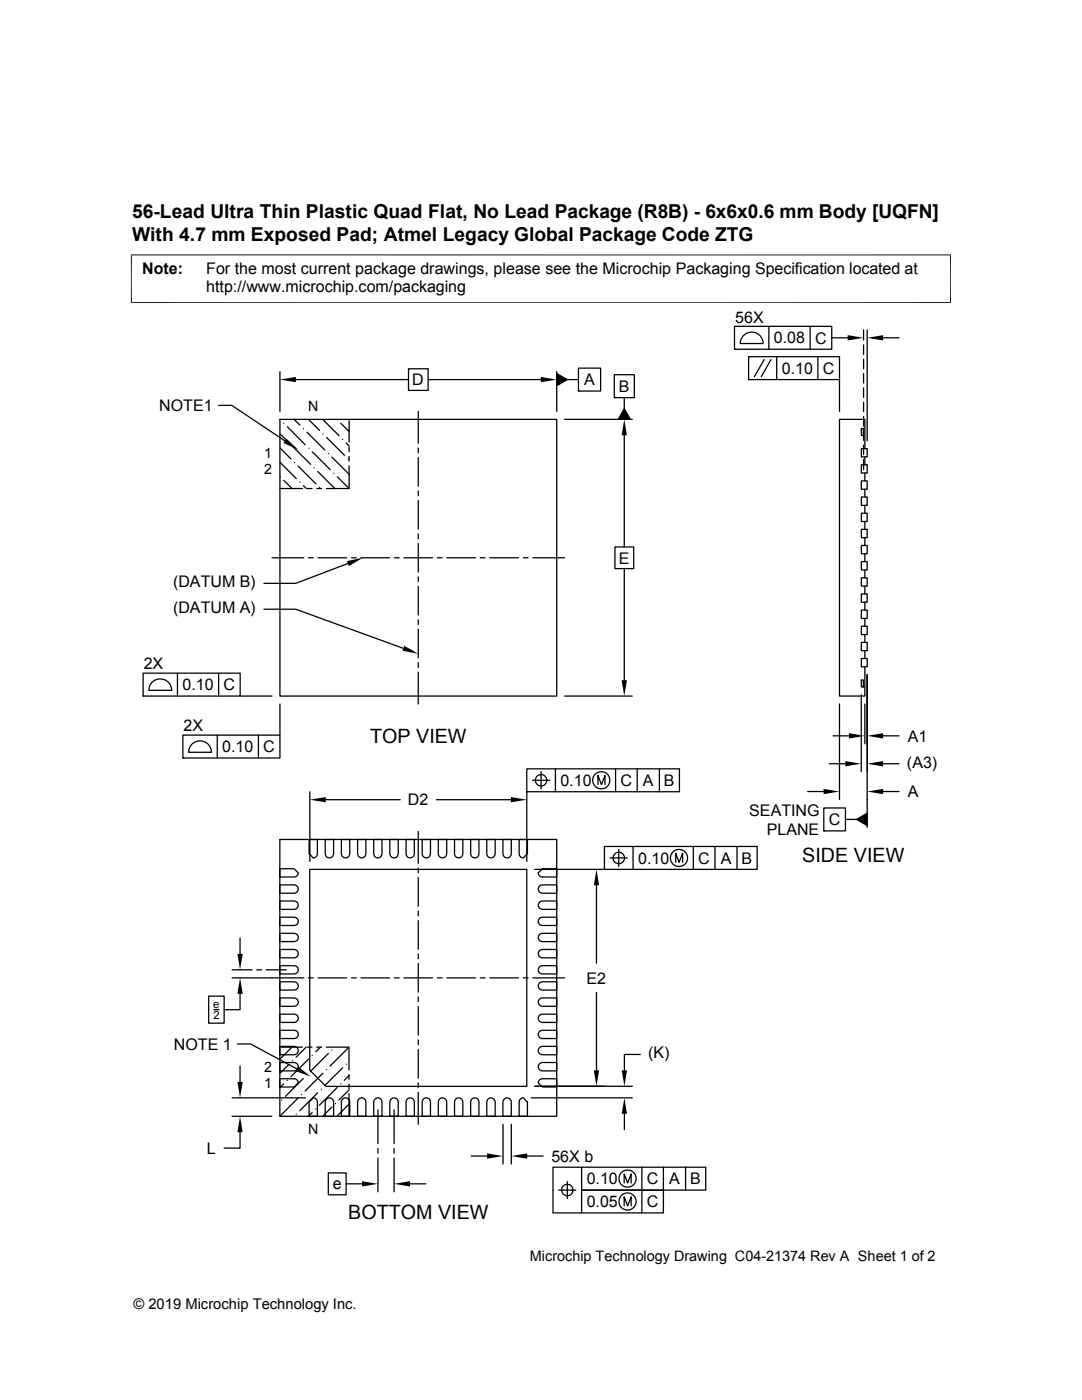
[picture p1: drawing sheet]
<svg xmlns="http://www.w3.org/2000/svg" width="216mm" height="279mm" viewBox="0 0 216 279" stroke-linecap="round" stroke-linejoin="round" font-family="sans-serif">
<g fill="none" stroke="#000" stroke-width=".25">
<path d="M55.9 74.2v7.9M59 75.8h22.5M81.5 73.6h3.9v4.3h-3.9zM85.4 75.8h22.5M111.1 74.5l2.1 1.3-2.1 1.2zM111.1 74.2v7.9M113.2 75.8h2.2M115.4 73.5h4.4v4.5h-4.4zM115.4 78h.1M122.6 74.8h4v4.6h-4zM122.6 79.4h.1M124.6 79.4v2.2"/>
<path d="M146.6 65.1h19.4v4.6h-19.4zM146.6 69.7h.1M148.5 66.8a2.28 2.28 0 0 1 2.4-.3 2.28 2.28 0 0 1 1.4 2.1h-4.6l.3-1.2zM149.4 71.2h18.1v4.6h-18.1zM149.4 75.8h.1M152.5 71.8l-2 3.4M153.4 65.1v4.6M153.8 71.8l-1.9 3.4M155 71.2v4.6M161.6 65.1v4.6M163.2 71.2v4.6M166 67.4h3.1"/>
<path d="M167.5 75.8v6.3M172.3 65.8v2.1M172.3 68.8v1.9M172.3 71.7v1.9M172.3 74.5v2M172.3 77.4v1.9M173 65.8v22.1M176.2 67.4h3.2M43.6 80.9h2.6l10.7 7.1M55.9 92.2l3.2 3.3M55.9 83.7h55.2v55.2h-55.2zM55.9 83.7h.1"/>
<path d="M55.9 89.4l2.2 2.2M55.9 86.6l1.1 1.1M55.9 83.7v.1M55.9 97.5h4.5M55.9 95.1h.1M56.6 95.9l1.7 1.6M56.6 84.5h.1M57.3 85.2l3.6 3.6M57.7 88.4h.1M58.4 89.1l3.6 3.6M58.7 83.7l1.1 1.1M58.8 92.3h.1"/>
<path d="M59.5 93l3.5 3.6M59.8 96.2h.1M60.5 96.9l.6 .6M60.5 85.5h.1M61.3 86.3l3.5 3.5M61.3 97.5h1M61.6 83.7l2.2 2.2M61.6 89.5h.1M62.3 90.2l3.6 3.5M62.7 93.4h.1M63.2 97.5h1M63.4 94.1l3.4 3.4"/>
<path d="M63.8 97.3h.1M64.4 83.7l3.3 3.3M64.5 86.6h.1M65.2 87.3l3.5 3.6M65.5 90.5h.1M66.2 91.2l3.5 3.5M66.6 94.4h.1M67.3 95.1l2.4 2.4M67.3 83.8h.1M68 84.5l1.7 1.6M68.4 87.7h.1M69.1 88.4l.6 .6"/>
<path d="M69.4 91.6h.1M69.7 83.7v4.5M69.7 89.2v.9M69.7 91.1v.9M69.7 93v4.5h-4.6M83.5 82.1v6.4M83.5 89.4v1M83.5 91.3v5.7M83.5 98v.9M83.5 99.9v5.7M112.7 83.7h13.5M124.6 81.6l1.2 2.1h-2.4z"/>
<path d="M124.6 86.9v22.3M171.9 85.5h.4v1.4h-.4zM171.9 99.2h1.1v1.7h-1.1zM171.9 96h1.1v1.6h-1.1zM171.9 92.8h1.1v1.6h-1.1zM171.9 89.5h1.1v1.7h-1.1zM172.3 85.5h.1M172.3 80.3v1.9M172.3 83.1v1.9M172.3 86v1.9M172.3 88.8v1.9M172.3 91.7v2"/>
<path d="M172.6 89.5v-5.8h-5.1v55.2h5.1v-5.8M172.6 91.2v1.6M172.6 94.4v1.6M172.6 97.6v1.6M54.3 111.3h6.3M61.6 111.3h.9M63.5 111.3h5.7M69.4 112.5l-10.4 3.9h-6.3M70.1 111.3h1M72 111.3h5.7M78.7 111.3h1M80.6 111.3h5.7"/>
<path d="M83.5 106.6v.9M83.5 108.5v5.7M83.5 115.1v1M83.5 117v5.7M87.3 111.3h.9M89.2 111.3h5.7M95.8 111.3h1M97.7 111.3h5.8M104.4 111.3h1M106.3 111.3h6.4M122.7 109.2h3.7v4.3h-3.7zM124.6 113.5v22.2"/>
<path d="M171.9 118.5h1.1v1.7h-1.1zM171.9 115.3h1.1v1.7h-1.1zM171.9 112.1h1.1v1.6h-1.1zM171.9 108.9h1.1v1.6h-1.1zM171.9 105.6h1.1v1.7h-1.1zM171.9 102.4h1.1v1.7h-1.1zM172.6 100.9v1.5M172.6 104.1v1.5M172.6 107.3v1.6M172.6 110.5v1.6M172.6 113.7v1.6M172.6 117v1.5"/>
<path d="M28.6 134.3h19.3v4.6h-19.3zM28.6 138.9h.1M30.4 136.1a2.29 2.29 0 0 1 2.5-.4 2.29 2.29 0 0 1 1.4 2.1h-4.6l.3-1.2zM35.4 134.3v4.6M43.6 134.3v4.6M47.9 138.9h6.4M52.7 121.6h6.3l21.5 7.8M83.5 123.7v1M83.5 125.6v5.7M83.5 132.2v1M83.5 134.2v6.3M112.7 138.9h13.5"/>
<path d="M171.9 138.7v15.3M171.9 135.7h.4v1.4h-.4zM171.9 131.4h1.1v1.7h-1.1zM171.9 128.2h1.1v1.7h-1.1zM171.9 125h1.1v1.6h-1.1zM171.9 121.8h1.1v1.6h-1.1zM172.3 137.1h.1M172.6 120.2v1.6M172.6 123.4v1.6M172.6 126.6v1.6M172.6 129.9v1.5M173 134.7v30.4"/>
<path d="M36.5 146.7h19.4v4.6h-19.4zM36.5 151.3h.1M38.4 148.4a2.29 2.29 0 0 1 2.5-.4 2.29 2.29 0 0 1 1.3 2.1h-4.6l.4-1.1zM43.3 146.7v4.6M51.6 146.7v4.6M55.9 140.5v6.2M61.8 158v13.9M65 159.6h14.9M87.1 159.6h14.8M105.1 158v13.9M105.1 153.4h30.5v4.6h-30.5zM105.1 158h.1"/>
<path d="M106.3 155.7h3.4M108 154v3.4M110.8 153.4v4.6M119.3 156.6v-1.8l.7 1.8 .7-1.8v1.8M122.8 153.4v4.6M127.1 153.4v4.6M131.6 153.4v4.6M161.2 158h3.1M165.5 152.4h3.2M166.2 146.9h3.2M167.5 140.5v19.1M172.6 140.5v7.9"/>
<path d="M176.2 146.9h3.2M176.2 152.4h3.2M176.2 158h3.2M55.8 167.5h55.3v55.3h-55.3zM55.8 167.5h.1M55.8 173.4h2.9l.8 .8a.85 .85 0 0 1-.8 .8h-2.9zM55.8 176.6h2.9l.4 .1a.83 .83 0 0 1 .4 1 .83 .83 0 0 1-.8 .6h-2.9zM55.8 179.8h2.9a.84 .84 0 0 1 .8 .8 .84 .84 0 0 1-.8 .9h-2.9zM61.7 167.5h1.6v2.9a.83 .83 0 0 1-.8 .8l-.8-.8zM61.8 173.5h43.3v43.3h-40.1l-3.2-3.2zM64.9 167.5h1.7v2.9a.84 .84 0 0 1-.9 .8 .84 .84 0 0 1-.8-.8zM68.1 167.5h1.7v2.9l-.2 .4a.83 .83 0 0 1-.9 .4 .83 .83 0 0 1-.6-.8z"/>
<path d="M71.4 167.5h1.6v2.9a.83 .83 0 0 1-.8 .8 .83 .83 0 0 1-.8-.8zM74.6 167.5h1.6v2.9l-.1 .4a.81 .81 0 0 1-1.4 0l-.1-.4zM77.8 167.5h1.7v2.9l-.2 .4a.83 .83 0 0 1-.9 .4 .83 .83 0 0 1-.6-.8zM81 167.5h1.7v2.9a.83 .83 0 0 1-.8 .8 .83 .83 0 0 1-.9-.8zM83.5 165.9v6.4M83.5 173.2v1M83.5 175.2v5.7M84.2 167.5h1.7v2.9a.83 .83 0 0 1-.8 .8 .83 .83 0 0 1-.9-.8zM87.5 167.5h1.6v2.9a.84 .84 0 0 1-.8 .8 .84 .84 0 0 1-.8-.8zM90.7 167.5h1.7v2.9l-.2 .4a.81 .81 0 0 1-1.4 0l-.1-.4zM93.9 167.5h1.7v2.9a.83 .83 0 0 1-.9 .8 .83 .83 0 0 1-.8-.8zM97.1 167.5h1.7v2.9a.84 .84 0 0 1-.8 .8 .84 .84 0 0 1-.9-.8z"/>
<path d="M100.4 167.5h1.6v2.9l-.1 .4a.83 .83 0 0 1-1 .4 .83 .83 0 0 1-.5-.8zM103.6 167.5h1.6v2.9l-.8 .8a.85 .85 0 0 1-.8-.8zM106.7 173.5h13.9M107.4 174.2l.8-.8h2.9v1.6h-2.9a.83 .83 0 0 1-.8-.8zM107.8 176.7l.4-.1h2.9v1.7h-2.9a.84 .84 0 0 1-.8-.6 .84 .84 0 0 1 .4-1zM107.8 180l.4-.2h2.9v1.7h-2.9l-.4-.2a.82 .82 0 0 1 0-1.3zM119 176.7v15.5M120.6 168.9h30.5v4.6h-30.5zM120.6 173.5h.1M121.8 171.2h3.4M123.5 169.5v3.4M126.3 168.9v4.6"/>
<path d="M134.8 172.1v-1.8l.7 1.8 .7-1.8v1.8M138.3 168.9v4.6M142.7 168.9v4.6M147.1 168.9v4.6M164.4 161.2h4.3v4.6h-4.3zM164.4 165.8h.1M168.7 163.5h2.2M170.9 163.5l2.1-1.2v2.5zM41.6 198.8h3.1v5.4h-3.1zM46.3 193.5h4M46.3 195.2h14.3M47.9 198.3v3.2h-3.2"/>
<path d="M47.9 187.2v3.2M51.2 193.5h1M53.1 193.5h4M55.8 183h2.9a.83 .83 0 0 1 .8 .9 .83 .83 0 0 1-.8 .8h-2.9zM55.8 186.3h2.9l.4 .1a.81 .81 0 0 1 0 1.4l-.4 .1h-2.9zM55.8 189.5h2.9a.84 .84 0 0 1 .8 .8 .84 .84 0 0 1-.8 .9h-2.9zM55.8 192.7h2.9a.83 .83 0 0 1 .8 .8 .83 .83 0 0 1-.8 .9h-2.9zM55.8 195.9h2.9a.83 .83 0 0 1 .8 .9 .83 .83 0 0 1-.8 .8h-2.9zM55.8 199.2h2.9l.4 .1a.83 .83 0 0 1 .4 .9 .83 .83 0 0 1-.8 .6h-2.9zM61.6 195.2h.9M63.5 195.2h5.7M70.1 195.2h1"/>
<path d="M72 195.2h5.7M78.7 195.2h1M80.6 195.2h5.7M83.5 181.8v1M83.5 183.7v5.7M83.5 190.4v.9M83.5 192.3v5.7M83.5 199v.9M87.3 195.2h.9M89.2 195.2h5.7M95.8 195.2h1M97.7 195.2h5.8"/>
<path d="M104.4 195.2h1M106.3 195.2h6.4M107.8 199.3l.4-.1h2.9v1.6h-2.9a.83 .83 0 0 1-.8-.6 .83 .83 0 0 1 .4-.9zM107.8 186.4l.4-.1h2.9v1.6h-2.9l-.4-.1a.81 .81 0 0 1 0-1.4zM107.8 196.1l.4-.2h2.9v1.7h-2.9a.83 .83 0 0 1-.7-1.2zM107.8 192.9l.4-.2h2.9v1.7h-2.9a.83 .83 0 0 1-.7-1.2zM107.8 183.2l.4-.2h2.9v1.7h-2.9a.83 .83 0 0 1-.7-1.2zM107.8 189.6l.4-.1h2.9v1.7h-2.9l-.4-.2a.82 .82 0 0 1 0-1.4zM119 198.1v15.5M42.7 201.5h1M46.3 219.1h14.6M47.4 208.3h2.6l9.2 5"/>
<path d="M47.9 212.7v3.2M55.8 209h4.5M55.8 215.3h2.9a.83 .83 0 0 1 .8 .8l-.8 .8h-2.9zM55.8 202.4h2.9l.4 .1a.81 .81 0 0 1 0 1.4l-.4 .1h-2.9zM55.8 205.6h2.9a.83 .83 0 0 1 .8 .8 .83 .83 0 0 1-.8 .9h-2.9zM55.8 208.8h2.9l.4 .2a.83 .83 0 0 1 .4 .9 .83 .83 0 0 1-.8 .6h-2.9zM55.8 212h2.9a.84 .84 0 0 1 .8 .9 .84 .84 0 0 1-.8 .8h-2.9zM56.2 219.5h.1M56.6 216.3l-.8 .8M57.3 215.6h.1M57.7 212.4l-1.9 1.8M58.3 209l-2.5 2.4"/>
<path d="M58.4 211.7h.1M59.5 219.2l-3.6 3.5M60.2 218.4h.1M60.5 215.2l-3.5 3.6M61.1 209l-2 2M61.2 214.5h.1M61.3 209h1M61.6 211.3l-3.6 3.6M62.3 210.6h.1M62.5 219.1a.85 .85 0 0 1 .8 .8v2.9h-1.6v-2.9zM63.2 209h1M63.4 218.1l-3.6 3.6"/>
<path d="M63.9 209l-.9 .9M64.1 217.4h.1M64.4 214.2l-3.5 3.5M65 219.5a.83 .83 0 0 1 1-.4 .83 .83 0 0 1 .6 .8v2.9h-1.7v-2.9zM65.1 209h4.5v4.5M65.2 213.5h.1M65.5 210.2l-3.5 3.6M66.2 209.6h.1M67.3 217l-3.6 3.6M68 216.3h.1M68.3 219.5a.82 .82 0 0 1 1.3 0l.2 .4v2.9h-1.7v-2.9zM68.4 213.1l-3.6 3.6"/>
<path d="M69.1 212.4h.1M69.4 209.2l-3.5 3.5M69.6 214.5v.9M69.6 216.4v.9M69.6 218.3v4.5M69.6 217.5l-2 2M69.6 214.7l-.9 .9M71.5 219.5a.82 .82 0 0 1 1.4 0l.1 .4v2.9h-1.6v-2.9zM74.7 219.5a.81 .81 0 0 1 1.4 0l.1 .4v2.9h-1.6v-2.9zM77.9 219.5a.82 .82 0 0 1 1.4 0l.2 .4v2.9h-1.7v-2.9zM81.2 219.5a.82 .82 0 0 1 1.3 0l.2 .4v2.9h-1.7v-2.9zM83.5 200.9v5.7"/>
<path d="M83.5 207.5v1M83.5 209.4v5.8M83.5 216.1v1M83.5 218v6.4M84.4 219.5a.82 .82 0 0 1 1.4 0l.1 .4v2.9h-1.7v-2.9zM87.6 219.5a.83 .83 0 0 1 .9-.4 .83 .83 0 0 1 .6 .8v2.9h-1.6v-2.9zM90.8 219.5a.81 .81 0 0 1 1.4 0l.2 .4v2.9h-1.7v-2.9zM94.1 219.5a.82 .82 0 0 1 1.3 0l.2 .4v2.9h-1.7v-2.9zM97.3 219.5a.83 .83 0 0 1 .9-.4 .83 .83 0 0 1 .6 .8v2.9h-1.7v-2.9zM100.5 219.5a.82 .82 0 0 1 1.4 0l.1 .4v2.9h-1.6v-2.9zM103.9 219.3l.5-.2 .8 .8v2.9h-1.6v-2.9zM106 219.1h20.2"/>
<path d="M106.7 216.8h19.5M107.8 215.4l.4-.1h2.9v1.6h-2.9l-.8-.8zM107.8 209l.4-.2h2.9v1.7h-2.9a.84 .84 0 0 1-.8-.6 .84 .84 0 0 1 .4-.9zM107.8 202.5l.4-.1h2.9v1.6h-2.9l-.4-.1a.81 .81 0 0 1 0-1.4zM107.8 205.7l.4-.1h2.9v1.7h-2.9a.83 .83 0 0 1-.7-1.2zM107.8 212.2l.4-.2h2.9v1.7h-2.9l-.4-.1a.82 .82 0 0 1 0-1.4zM127.8 210.4h-3.2v3.2M46.3 222.8h8M47.9 226v3.1h-3.2M59.1 222.4h.1M62.3 222l-.8 .8M63 221.3h.1"/>
<path d="M65.5 234.1h3.6v4.3h-3.6zM66.2 220.9l-1.8 1.9M66.9 220.2h.1M69.1 236.3h3.1M69.6 220.4l-2.4 2.4M75.4 221.5v6.7M75.4 229.2v.9M75.4 231.1v6.7M78.6 221.5v6.7M78.6 229.2v.9M78.6 231.1v6.7M81.8 236.3h3.2"/>
<path d="M94 230.7h3.2M100.4 224.4v7.9M102 224.4v7.9M105.2 230.7h3.2M111.5 237.5h3.4M113.2 235.8v3.4M116.1 232.9v4.6h16.3v4.6h-22.1v-9.2h30.5v4.6h-24.7v4.6M124.5 236.1v-1.8l.7 1.8 .7-1.8v1.8M124.6 222.3v3.1M128.1 232.9v9.2M132.4 232.9v4.6M136.8 232.9v4.6"/>
<path d="M124.5 240.7v-1.9l.7 1.9 .7-1.9v1.9"/>
<circle cx="108" cy="155.7" r="1.14"/>
<circle cx="120" cy="155.7" r="1.71"/>
<circle cx="123.5" cy="171.2" r="1.14"/>
<circle cx="135.5" cy="171.2" r="1.71"/>
<circle cx="113.2" cy="237.5" r="1.14"/>
<circle cx="125.2" cy="239.8" r="1.72"/>
<circle cx="125.2" cy="235.2" r="1.72"/>
</g>
<g fill="#000">
<path d="M55.9 75.8l3.1-.6v1.1zM107.9 75.2l3.2 .6-3.2 .5zM111.1 74.5l2.1 1.3-2.1 1.2zM169.1 66.9l3.2 .5-3.2 .5zM173 67.4l3.2-.5v1zM57.1 87.5l2.4 2.2-2.9-1.3zM124.6 83.7l.5 3.2h-1.1zM124.6 81.6l1.2 2.1h-2.4zM69.2 112l3.2-.7-2.8 1.7zM80.7 128.9l2.8 1.6-3.2-.6zM124 135.7h1.1l-.5 3.2zM61.8 159.6l3.2-.5v1z"/>
<path d="M101.9 159.1l3.2 .5-3.2 .5zM164.3 157.4l3.2 .6-3.2 .5zM168.7 151.9l3.2 .5-3.2 .6zM169.4 146.3l3.2 .6-3.2 .5zM173 146.9l3.2-.6v1.1zM173 152.4l3.2-.5v1.1zM173 158l3.2-.6v1.1zM119 173.5l.5 3.2h-1zM170.9 163.5l2.1-1.2v2.5zM47.4 190.4h1l-.5 3.1zM47.9 195.2l.5 3.1h-1zM47.4 215.9h1l-.5 3.2z"/>
<path d="M59.5 212.9l2.5 1.9-3-1zM118.5 213.6h1l-.5 3.2zM124.1 213.6h1l-.5 3.2zM47.9 222.8l.5 3.2h-1zM72.2 235.7l3.2 .6-3.2 .5zM78.6 236.3l3.2-.6v1.1zM97.2 230.2l3.2 .5-3.2 .5zM102 230.7l3.2-.5v1zM124.6 219.1l.5 3.2h-1z"/>
</g>
<path d="M26.1 50.9h163.7M26.2 50.8v9.7M189.7 50.8v9.7M26.1 60.4h163.7" fill="none" stroke="#000" stroke-width=".2"/>
<g font-size="3.9">
<text x="73.9" y="148.3">TOP VIEW</text>
<text x="160.1" y="172.1">SIDE VIEW</text>
<text x="69.5" y="243.2">BOTTOM VIEW</text>
</g>
<g font-size="3.8">
<text x="26.4" y="43.5">56-Lead Ultra Thin Plastic Quad Flat, No Lead Package (R8B) - 6x6x0.6 mm Body [UQFN]</text>
<text x="26.4" y="48">With 4.7 mm Exposed Pad; Atmel Legacy Global Package Code ZTG</text>
</g>
<g font-size="3.2">
<text x="28.4" y="54.6">Note:</text>
<text x="41.1" y="58.3">http://www.microchip.com/packaging</text>
<text x="41.1" y="54.6">For the most current package drawings, please see the Microchip Packaging Specification located at</text>
<text x="146.7" y="64.4">56X</text>
<text x="154.4" y="68.5">0.08</text>
<text x="162.6" y="68.6">C</text>
<text x="82.3" y="76.9">D</text>
<text x="116.6" y="76.9">A</text>
<text x="156" y="74.6">0.10</text>
<text x="164.2" y="74.6">C</text>
<text x="31.8" y="82">NOTE1</text>
<text x="123.5" y="78.2">B</text>
<text x="123.5" y="112.5">E</text>
<text x="34.5" y="117.2">(DATUM B)</text>
<text x="34.5" y="122.4">(DATUM A)</text>
<text x="28.7" y="133.5">2X</text>
<text x="36.4" y="137.8">0.10</text>
<text x="44.6" y="137.8">C</text>
<text x="36.6" y="145.9">2X</text>
<text x="181.2" y="148">A1</text>
<text x="44.3" y="150.1">0.10</text>
<text x="52.5" y="150.1">C</text>
<text x="181" y="153.2">(A3)</text>
<text x="81.4" y="160.7">D2</text>
<text x="111.8" y="156.9">0.10</text>
<text x="123.8" y="156.9">C</text>
<text x="128.3" y="156.9">A</text>
<text x="132.5" y="156.9">B</text>
<text x="181.2" y="159.1">A</text>
<text x="149.5" y="162.9">SEATING</text>
<text x="153" y="166.7">PLANE</text>
<text x="165.4" y="164.7">C</text>
<text x="127.3" y="172.4">0.10</text>
<text x="139.3" y="172.4">C</text>
<text x="143.8" y="172.4">A</text>
<text x="148" y="172.4">B</text>
<text x="117" y="196.3">E2</text>
<text x="34.7" y="209.5">NOTE 1</text>
<text x="129.3" y="211.2">(K)</text>
<text x="41.3" y="230.3">L</text>
<text x="110" y="231.8">56X b</text>
<text x="66.4" y="237.4">e</text>
<text x="117.1" y="236.4">0.10</text>
<text x="129.1" y="236.4">C</text>
<text x="133.5" y="236.4">A</text>
<text x="137.7" y="236.4">B</text>
<text x="117.1" y="240.9">0.05</text>
<text x="129.1" y="240.9">C</text>
</g>
<g font-size="2.9">
<text x="105.7" y="251.7">Microchip Technology Drawing C04-21374 Rev A Sheet 1 of 2</text>
<text x="26.6" y="261.3">© 2019 Microchip Technology Inc.</text>
</g>
<g font-size="2.8">
<text x="61.5" y="82.1">N</text>
<text x="52.7" y="91.4">1</text>
<text x="52.7" y="94.6">2</text>
<text x="52.7" y="213.9">2</text>
<text x="52.7" y="217.1">1</text>
<text x="61.5" y="226.4">N</text>
</g>
<g font-size="2.2">
<text x="42.6" y="201.2">e</text>
<text x="42.6" y="203.4">2</text>
</g>
</svg>
